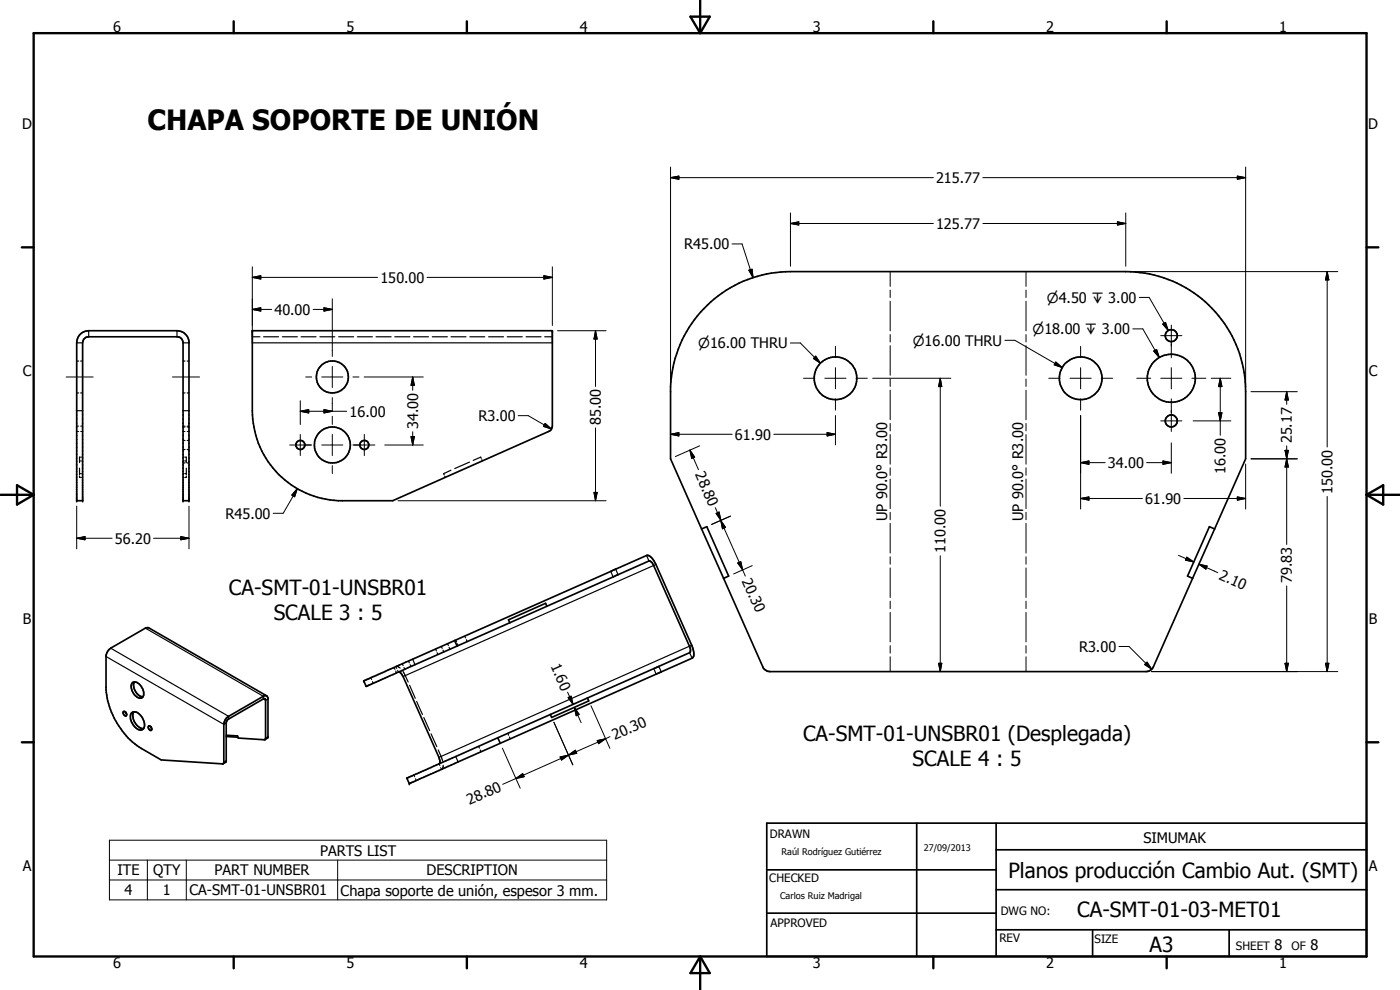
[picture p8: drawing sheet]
<svg xmlns="http://www.w3.org/2000/svg" width="420mm" height="297mm" viewBox="0 0 420 297" stroke-linecap="round" stroke-linejoin="round" font-family="sans-serif">
<g fill="none" stroke="#000" stroke-width=".51">
<path d="M75.7 99.2h90.1v28.6l-.6 1.4-47.4 21h-16.3a27.1 27.1 0 0 1-25.8-27zM23.9 100.5l1-.8 1.7-.5h26.5a3.7 3.7 0 0 1 3.6 3.2v47.8h-1.8v-47.3a1.79 1.79 0 0 0-1.8-1.9h-26.5a1.79 1.79 0 0 0-1.8 1.9v47.3h-1.8v-47.3l.3-1.3zM210.6 158.7l1.5-.7 6.6 14.8-1.5 .7M210.6 158.7l6.6 14.8M210.6 158.7l-9.4-21v-21.6a36.1 36.1 0 0 1 36-34.6h100.7a36 36 0 0 1 35.9 36v20.2l-9.3 21M364.5 158.7l-1.5-.7-6.6 14.8 1.5 .7M364.5 158.7l-6.6 14.8M217.2 173.5l11.9 26.9 1.3 1 113.5 .1a2.56 2.56 0 0 0 2.2-1.4l11.8-26.6M32.8 194.9l10.8-6.4 1.1-.1 35.4 20.4-.6-.1-.5 .2-10.4 6a3 3 0 0 0-1.4 2.4v11.6l-.3 .3-18.5-1.2-6-3.4a23.8 23.8 0 0 1-10.6-17.6v-10.4zM136.4 192.2l.8 1.6M164.1 181.9l-.4-.9-11.1 5 .4 .9M37 213.5a.73 .73 0 0 1 .8 .4 .73 .73 0 0 1-.1 .9 .98 .98 0 0 1-.7-1.3z"/>
<path d="M37.7 213.7l.3 .4M39.4 214a1.94 1.94 0 0 1 2.9 .8 2.95 2.95 0 0 1 .5 4.1 2.88 2.88 0 0 1-3.4-2.3l-.3-1.2 .1-1zM39.7 204.9a2.09 2.09 0 0 1 2.9 1.5 2.04 2.04 0 0 1-.2 3 3.2 3.2 0 0 1-2.7-4.5zM40.2 213.6a3.8 3.8 0 0 0 2.9 5M40.3 204.6a3.5 3.5 0 0 0 2.6 4.5M44.6 217.9a.73 .73 0 0 1 .8 .4 .73 .73 0 0 1-.2 .9l-.5-.5zM45.2 218.1l.3 .4M80.1 208.8l.3 .6v11.8l-.9 .7M119.7 201.6l75.1-33.3a1.74 1.74 0 0 1 1.4 1.4l10.8 24.5 .2 1.4-30.9 13.8M119.7 201.6l-9.8 4.4-.7-1.7 84.8-37.6a2.77 2.77 0 0 1 2.4 1.9l11.2 25a3.5 3.5 0 0 1 .1 3.9l-57.6 25.5M119.7 201.6l.6 .4 .7 1 10.7 24.2 .3 1.2-.2 .8M119.7 201.6l-.1 .1"/>
<path d="M176.3 209.4l.4 .9-11.1 5-.4-.9M176.3 209.4l-26.9 12M67.9 220.6l3.4 .2 .2 .6 8.1 .5 .1-12.1-.5-.2-11.1 6.6-.2 .6v11.6l-.9 .8M67.9 221l3.5 .2M149.4 221.4l-27.3 12.1 .7 1.6 27.3-12.1M149.4 221.4l.7 1.6M230.1 247h180v40h-180zM275.1 247v40M298.9 255h111.2M298.9 247v40M230.1 274h68.8M230.1 261h68.8"/>
<path d="M298.9 279h111.2M298.9 267h111.2M327.9 279v8M368.9 279v8"/>
<circle cx="99.7" cy="113.1" r="4.8"/>
<circle cx="250.8" cy="113.5" r="6.4"/>
<circle cx="324.3" cy="113.5" r="6.4"/>
<circle cx="351.5" cy="100.7" r="1.79"/>
<circle cx="351.5" cy="113.5" r="7.2"/>
<circle cx="90.2" cy="133.5" r="1.34"/>
<circle cx="99.8" cy="133.5" r="5.4"/>
<circle cx="109.3" cy="133.5" r="1.35"/>
<circle cx="351.5" cy="126.3" r="1.79"/>
</g>
<g fill="none" stroke="#000" stroke-width=".35">
<path d="M26.6 99.2v1.8M53.1 99.2v1.8M23 102.9h1.8M23 108.3h.6M23 117.9h.6M24.2 108.3h.6M24.2 117.9h.6M54.9 102.9h1.8M54.9 108.3h.6M54.9 117.9h.6M56.2 108.3h.5M56.2 117.9h.5"/>
<path d="M75.7 102.9h90.1M75.7 101h2.3M79.1 101h4.5M84.7 101h4.5M90.4 101h4.5M96 101h4.5M101.6 101h4.5M107.3 101h4.4M112.8 101h4.6M118.5 101h4.5M124.1 101h4.5M129.7 101h4.6"/>
<path d="M135.4 101h4.5M141 101h4.5M146.6 101h4.5M152.2 101h4.5M157.9 101h4.5M163.5 101h2.3M23 123.2h1.8M23.9 138.3h.3M24.2 137.2h-.3v1.6M24.5 137.2h.3M24.5 138.3h.3M54.9 137.2h.4"/>
<path d="M54.9 138.3h.4M54.9 123.2h1.8M54.9 132.2h.6M54.9 134.9h.6M54.9 128.1h.6M54.9 138.9h.6M55.6 137.2h.3v1.6M55.6 138.3h.3M56.2 132.2h.5M56.2 134.9h.5M56.2 128.1h.5M56.2 138.9h.5"/>
<path d="M140.9 138.6l-4.4 2M144.4 137.5l-.1-.3-2.3 .9M144.6 137.9l.2 .4M23.9 142.9v.4h.3M23.9 140.5v2M23.9 142.1h.3M24.5 143.3h.3M24.5 142.1h.3M54.9 143.3h.4M54.9 142.1h.4M55.6 142.1h.3M55.9 142.9v.4h-.3"/>
<path d="M55.9 140.5v2M133.5 142.9l.1 .4M135.3 141.1l-2.2 1 .2 .4M183.3 171.4l.7 1.7M184.8 170.8l.7 1.6M194 166.7l.8 1.6M196.8 169.3l-75.8 33.7M31.8 197l35.4 20.3 .7-.3M33.2 194.5l35.4 20.4v.8M43.6 188.5l35.4 20.4v.8l.7 .4 .7-.4M120.7 199.2l.3 .5M122.6 198.4l.2 .5"/>
<path d="M123.1 199.4l.2 .6M123.9 197.8l.6 1.6M130.7 194.7l.3 .6M131.2 195.8l.2 .6M132.4 194l.3 .5M133 195.1l.2 .5M134.3 193.2l.3 .5M134.8 194.2l.2 .6M136.8 192.1l.2 .5M137.3 193.2l.2 .5M139.5 190.9l.2 .5M140 191.9l.2 .6"/>
<path d="M197.7 199.9l.7 1.7M207 195.8l.7 1.7M207.6 193.6l-75.9 33.6M118.3 200.3l.2 .5M118.8 201.3l.2 .6M118.8 200l.4-.1 .9 .5M121 201.5l1.5 3.1M121.2 200.3l.3 .5M122.9 205.6l1.7 3.9M125 210.5l1.8 3.9M127.2 215.3l1.7 3.9M196.2 200.6l.7 1.7"/>
<path d="M67.9 228.3l-.7 .4M80.4 221l-.7 .4M129.4 220.2l1.7 3.8M131.5 225l1.3 3.3M133 229.6l-.1 .8-.4 .4M136.8 227l.7 1.6M143.6 223.9l.3 .6M144.1 225l.2 .6M152.4 220l.2 .6M152.9 221.1l.3 .6"/>
</g>
<g fill="none" stroke="#000" stroke-width=".3">
<path d="M201.2 53.3l2.5-.5v1zM201.2 53.3h78.9M201.2 50.1v65.8M295 53.3h78.8M371.3 52.8l2.5 .5-2.5 .5zM373.8 50.1v65.8M219.7 73.2h3l3.3 10.1M237.2 67.1l2.5-.6v1zM237.2 67.1h42.9M237.2 63.9v16M295 67.1h42.9M335.4 66.5l2.5 .6-2.5 .4z"/>
<path d="M337.9 63.9v16M75.7 83.2l2.6-.5v1zM75.7 92.8l2.6-.5v1zM75.7 83.2h37.6M75.7 80.1v21.2M75.7 92.8h5.8M94 92.8h5.7M97.2 92.3l2.5 .5-2.5 .5zM99.7 89.7v17.2M128.2 83.2h37.6M163.2 82.7l2.6 .5-2.6 .5zM165.8 80.1v17.6"/>
<path d="M167.3 99.2h14.6M178.7 99.2l.5 2.5h-.9zM178.7 99.2v16.8M224.7 81.1l1-.3 .3 2.5zM267.2 81.5v4.4M267.2 87v2.3M267.2 90.4v8.9M307.9 81.5v4.4M307.9 87v2.3M307.9 90.4v8.9M339.4 81.5h62.1M340 98.7h3l4.9 8.6"/>
<path d="M341.9 89.2h3l5.7 9.9M348.9 97.2l.9-.5 .8 2.4zM351.5 97.5v9.8M398.3 81.5l.5 2.5h-1zM398.3 81.5v52.6M19.8 113.1h8.2M51.8 113.1h8.1M91.8 113.1h1.7M96.6 113.1h6.3M99.7 109.9v6.4M99.7 119.3v4M105.9 113.1h1.8"/>
<path d="M109.3 113.1h17.7M123.9 113.1l.5 2.5h-1.1zM123.9 113.1v4M237.2 102.9h3l6 6.1M241.2 113.5h3.3M244.8 106.8l1.4 2.2-2.1-1.4zM247.6 113.5h6.3M250.7 103.9v3.4M250.7 110.3v6.4M250.7 119.7v3.4M256.9 113.5h3.4M261.9 113.5h23.5"/>
<path d="M267.2 100.4v2.2M267.2 103.7v8.9M267.2 113.7v2.3M267.2 117.1v8.8M282.2 113.5l.4 2.5h-.9zM282.2 113.5v38.4M301.6 102.1h3l14.2 8.2M307.9 100.4v2.2M307.9 103.7v8.9M307.9 113.7v2.3M307.9 117.1v8.8M314.7 113.5h3.5"/>
<path d="M316.9 108.6l1.9 1.7-2.4-.8zM321.1 113.5h6.4M324.3 103.9v3.4M324.3 110.3v6.4M324.3 119.7v3.4M330.5 113.5h3.4M341.2 113.5h4.1M346.2 105.3l.9-.4 .8 2.4zM348.3 113.5h6.4M348.3 100.7h6.4M351.5 110.3v6.4M351.5 119.7v9.8"/>
<path d="M357.7 113.5h4.2M363.5 113.5h5.9M366.2 113.5l.5 2.5h-1zM366.2 113.5v17.1M375.4 117.5h13.9M386.2 117.5l.5 2.5h-1.1zM386.2 117.5v3.8M23 129.5h.6M23 127.8h.6M24.2 129.5h.6M24.2 127.8h.6M54.9 129.5h.6"/>
<path d="M54.9 127.8h.6M56.2 129.5h.5M56.2 127.8h.5M86.9 133.5h6.6M90.1 123.4l2.6-.5v1zM90.1 120.2v7.2M90.1 130.3v6.4M90.1 123.4h13.9M96.6 133.5h6.3M97.2 122.9l2.5 .5-2.5 .5zM99.7 124.9v2.4M99.7 130.3v6.4"/>
<path d="M99.7 139.7v2.4M105.9 133.5h6.6M109.3 130.3v6.4M115.5 133.5h11.5M123.3 131h1.1l-.5 2.5zM123.9 129.5v4M155.5 124.7h3l7 4M163.6 127l1.9 1.7-2.4-.8zM178.7 128.4v21.8M201.2 130.3l2.5-.5v1zM201.2 130.3h18.5M207 135l1.5 2.2-.9 .3z"/>
<path d="M207 135l2.6 5.9M210 133.8l-7.3 3.2M232.2 130.3h18.5M248.2 129.8l2.5 .5-2.5 .5zM250.7 124.7v8.8M267.2 127v2.3M267.2 130.4v8.9M307.9 127v2.3M307.9 130.4v8.9M324.3 138.8l2.5-.5v1zM324.3 124.7v28M324.3 138.8h7.4"/>
<path d="M344.1 138.8h7.4M348.3 126.3h6.4M349 138.3l2.5 .5-2.5 .5zM351.5 132.9v9.1M358.1 126.3h11.3M365.7 123.8h1l-.5 2.5zM373.8 139.2v13.5M375.4 137.7h13.9M385.6 135.1h1.1l-.5 2.6zM386.2 137.7l.5 2.4h-1.1zM386.2 133.8v29.6M23 151.8v12.9"/>
<path d="M56.7 151.8v12.9M89.2 146.6l-.8 2.5-.8-.6zM89.2 146.6l-4.2 7.4h-3M119.5 150.2h62.4M178.3 147.7h.9l-.5 2.5zM214.7 152.3l1.7 3.8M214.9 154.1l.9-.5 .6 2.5zM216.3 156.2l1.5 2-1 .5zM216.3 156.2l6.6 14.8M219.2 154.9l-5.6 2.5 5.7-2.5M267.2 140.4v2.2M267.2 143.7v8.9"/>
<path d="M267.2 153.7v2.3M267.2 157.1v8.8M307.9 140.4v2.2M307.9 143.7v8.9M307.9 153.7v2.3M307.9 157.1v8.8M324.3 149.6l2.5-.5v1zM324.3 149.6h18.5M355.3 149.6h18.5M371.3 149.1l2.5 .5-2.5 .5zM398.3 148.9v52.6M23 161.5l2.5-.5v1z"/>
<path d="M23 161.5h10.6M46.1 161.5h10.6M54.3 161l2.4 .5-2.4 .5zM221.4 168.9l.9-.4 .6 2.5zM222.9 171l.8 1.8M225.8 169.7l-5.6 2.5M267.2 167v2.3M267.2 170.4v8.9M282.2 166.8v34.7M307.9 167v2.3M307.9 170.4v8.9M353.7 166.6l4.6 2"/>
<path d="M356.2 167.2l2.1 1.4-2.5-.5zM359.8 169.3l2.5 .5-.4 1zM359.8 169.3l5.7 2.5M386.2 175.8v25.7M267.2 180.4v2.2M267.2 183.7v8.9M267.2 193.7v2.3M267.2 197.1v4.4M281.7 199h.9l-.4 2.5zM307.9 180.4v2.2M307.9 183.7v8.9M307.9 193.7v2.3"/>
<path d="M307.9 197.1v4.4M335.8 194h3l6.8 6.8M343.5 199.4l.7-.7 1.4 2.1zM344.2 198.7l1.4 2.1-2.1-1.4zM385.6 199h1.1l-.5 2.5zM397.8 199h1l-.5 2.5zM111.3 203.4l.2 .5M111.7 204.5l.3 .5M118.8 200l.3 .6M119.3 201.1l.3 .6M166.2 216.7l5.7 12.8M170.3 207.7l1.7 3.7"/>
<path d="M170.5 209.3l.9-.4 .6 2.5zM172.4 212.3l1.4 2-.9 .5zM172.4 212.3l2 4.5M177.4 211.8l5.6 12.7M345.6 201.5h55.9M124.2 232.5l.2 .6M124.7 233.6l.2 .6M131.8 229.2l.2 .5M132.2 230.3l.3 .5M150.8 224.5l5.3 12M154.8 233.6l2.1-1.5 .4 .9zM154.8 233.6l-3.9 1.7"/>
<path d="M168.1 227.1l2.5-.5-2.1 1.4zM168.1 227.1l5-1.1-.4-.9-4.2 2.9zM170.6 226.6l2.1-1.5 .4 .9zM179.2 222.2l2.5-.5-2 1.4zM181.7 221.7l-26.9 11.9M183.1 221l-1.4 .7M32.8 252.1h149.3v17.9h-149.3zM32.8 258.1h149.3M44.2 258.1v11.9M55.9 258.1v11.9M101.3 258.1v11.9M32.8 264h149.3"/>
</g>
<g fill="#000">
<circle cx="23" cy="150.2" r=".25"/>
<circle cx="24.8" cy="150.2" r=".25"/>
<circle cx="54.9" cy="150.2" r=".25"/>
<circle cx="56.7" cy="150.2" r=".25"/>
<circle cx="109.2" cy="204.3" r=".25"/>
<circle cx="122.8" cy="235.1" r=".25"/>
</g>
<g fill="none" stroke="#000" stroke-width=".71">
<path d="M10.1 9.9h400v277.1h-400zM70.1 6.4v3.5M140.1 6.4v3.5M207.2 5h5.8l-2.9 4.9zM210.1 0v9.9M280.1 6.4v3.5M350.1 6.4v3.5M6.6 74.2h3.5M410.1 74.2h3.6M.1 148.5h10M5.1 145.6l5 2.9-5 2.9zM410.1 148.5h10"/>
<path d="M410.1 148.5l5-2.9v5.8zM6.6 222.7h3.5M410.1 222.7h3.6M70.1 287v3.5M140.1 287v3.5M210.1 287v10M210.1 287l2.9 5h-5.8zM280.1 287v3.5M350.1 287v3.5"/>
</g>
<g fill="#000">
<path d="M201.2 53.3l2.5-.5v1zM371.3 52.8l2.5 .5-2.5 .5zM237.2 67.1l2.5-.6v1zM335.4 66.5l2.5 .6-2.5 .4zM75.7 83.2l2.6-.5v1zM75.7 92.8l2.6-.5v1zM97.2 92.3l2.5 .5-2.5 .5zM163.2 82.7l2.6 .5-2.6 .5zM224.7 81.1l1-.3 .3 2.5zM348.9 97.2l.9-.5 .8 2.4zM398.3 81.5l.5 2.5h-1zM123.9 113.1l.5 2.5h-1.1z"/>
<path d="M178.7 99.2l.5 2.5h-.9zM244.8 106.8l1.4 2.2-2.1-1.4zM282.2 113.5l.4 2.5h-.9zM316.9 108.6l1.9 1.7-2.4-.8zM346.2 105.3l.9-.4 .8 2.4zM366.2 113.5l.5 2.5h-1zM90.1 123.4l2.6-.5v1zM97.2 122.9l2.5 .5-2.5 .5zM123.3 131h1.1l-.5 2.5zM163.6 127l1.9 1.7-2.4-.8zM201.2 130.3l2.5-.5v1zM207 135l1.5 2.2-.9 .3z"/>
<path d="M248.2 129.8l2.5 .5-2.5 .5zM324.3 138.8l2.5-.5v1zM349 138.3l2.5 .5-2.5 .5zM365.7 123.8h1l-.5 2.5zM385.6 135.1h1.1l-.5 2.6zM386.2 117.5l.5 2.5h-1.1zM89.2 146.6l-.8 2.5-.8-.6zM178.3 147.7h.9l-.5 2.5zM214.9 154.1l.9-.5 .6 2.5zM216.3 156.2l1.5 2-1 .5zM324.3 149.6l2.5-.5v1zM371.3 149.1l2.5 .5-2.5 .5z"/>
<path d="M386.2 137.7l.5 2.4h-1.1zM23 161.5l2.5-.5v1zM54.3 161l2.4 .5-2.4 .5zM221.4 168.9l.9-.4 .6 2.5zM356.2 167.2l2.1 1.4-2.5-.5zM359.8 169.3l2.5 .5-.4 1zM281.7 199h.9l-.4 2.5zM344.2 198.7l1.4 2.1-2.1-1.4zM385.6 199h1.1l-.5 2.5zM397.8 199h1l-.5 2.5zM170.5 209.3l.9-.4 .6 2.5zM172.4 212.3l1.4 2-.9 .5z"/>
<path d="M154.8 233.6l2.1-1.5 .4 .9zM168.1 227.1l2.5-.5-2.1 1.4zM170.6 226.6l2.1-1.5 .4 .9zM179.2 222.2l2.5-.5-2 1.4z"/>
</g>
<text font-size="8.4" x="44.2" y="38.9">CHAPA SOPORTE DE UNIÓN</text>
<g font-size="6.3">
<text x="68.7" y="178.5">CA-SMT-01-UNSBR01</text>
<text x="82.2" y="186.1">SCALE 3 : 5</text>
<text x="241" y="222.2">CA-SMT-01-UNSBR01 (Desplegada)</text>
<text x="273.9" y="229.8">SCALE 4 : 5</text>
<text x="302.6" y="263.3">Planos producción Cambio Aut. (SMT)</text>
<text x="323.3" y="275.1">CA-SMT-01-03-MET01</text>
<text x="345" y="285.6">A3</text>
</g>
<g font-size="4.4">
<text x="34" y="9.6">6</text>
<text x="104" y="9.6">5</text>
<text x="174" y="9.6">4</text>
<text x="244" y="9.6">3</text>
<text x="313.9" y="9.6">2</text>
<text x="383.9" y="9.6">1</text>
<text x="6.7" y="38.7">D</text>
<text x="410.6" y="38.7">D</text>
<text x="280.9" y="54.9">215.77</text>
<text x="280.9" y="68.7">125.77</text>
<text x="205.3" y="74.8">R45.00</text>
<text x="114.2" y="84.9">150.00</text>
<text x="82.4" y="94.4">40.00</text>
<text x="6.8" y="112.9">C</text>
<text x="410.8" y="112.9">C</text>
<text x="104.9" y="125">16.00</text>
<text x="125.5" y="128.8" transform="rotate(-90 125.5 128.8)">34.00</text>
<text x="143.6" y="126.4">R3.00</text>
<text x="180.3" y="127.6" transform="rotate(-90 180.3 127.6)">85.00</text>
<text x="220.5" y="131.9">61.90</text>
<text x="387.7" y="133" transform="rotate(-90 387.7 133)">25.17</text>
<text x="208.5" y="142.3" transform="rotate(66 208.5 142.3)">28.80</text>
<text x="332.5" y="140.5">34.00</text>
<text x="367.8" y="142.3" transform="rotate(-90 367.8 142.3)">16.00</text>
<text x="399.9" y="148.2" transform="rotate(-90 399.9 148.2)">150.00</text>
<text x="67.6" y="155.6">R45.00</text>
<text x="343.7" y="151.2">61.90</text>
<text x="266.3" y="156.4" transform="rotate(-90 266.3 156.4)">UP 90.0° R3.00</text>
<text x="307.1" y="156.4" transform="rotate(-90 307.1 156.4)">UP 90.0° R3.00</text>
<text x="34.5" y="163.1">56.20</text>
<text x="283.8" y="165.9" transform="rotate(-90 283.8 165.9)">110.00</text>
<text x="365.6" y="173.6" transform="rotate(24 365.6 173.6)">2.10</text>
<text x="222.5" y="174.2" transform="rotate(66 222.5 174.2)">20.30</text>
<text x="387.7" y="175" transform="rotate(-90 387.7 175)">79.83</text>
<text x="6.9" y="187.2">B</text>
<text x="410.8" y="187.2">B</text>
<text x="323.8" y="195.6">R3.00</text>
<text x="165.2" y="199.9" transform="rotate(66 165.2 199.9)">1.60</text>
<text x="184.5" y="222.2" transform="rotate(-24 184.5 222.2)">20.30</text>
<text x="140.9" y="241.5" transform="rotate(-24 140.9 241.5)">28.80</text>
<text x="96" y="256.7">PARTS LIST</text>
<text x="343.1" y="252.9">SIMUMAK</text>
<text x="6.8" y="261.5">A</text>
<text x="35.3" y="262.6">ITE</text>
<text x="46" y="262.7">QTY</text>
<text x="64.4" y="262.6">PART NUMBER</text>
<text x="128" y="262.7">DESCRIPTION</text>
<text x="410.8" y="261.5">A</text>
<text x="37.4" y="268.6">4</text>
<text x="48.9" y="268.6">1</text>
<text x="56.8" y="268.6">CA-SMT-01-UNSBR01</text>
<text x="102.2" y="268.8">Chapa soporte de unión, espesor 3 mm.</text>
<text x="382.5" y="285">8</text>
<text x="393.3" y="285">8</text>
<text x="34" y="290.6">6</text>
<text x="104" y="290.6">5</text>
<text x="174" y="290.6">4</text>
<text x="244" y="290.6">3</text>
<text x="313.9" y="290.6">2</text>
<text x="383.9" y="290.6">1</text>
</g>
<g font-size="4.2">
<text x="314.2" y="90.8">n4.50 x 3.00</text>
<text x="309.9" y="100.3">n18.00 x 3.00</text>
<text x="209.5" y="104.6">n16.00 THRU</text>
<text x="273.9" y="103.7">n16.00 THRU</text>
</g>
<g font-size="3.5">
<text x="231" y="251.5">DRAWN</text>
<text x="230.9" y="264.6">CHECKED</text>
<text x="300.3" y="274.5">DWG NO:</text>
<text x="231.3" y="278.3">APPROVED</text>
<text x="299.9" y="282.6">REV</text>
<text x="328.5" y="283.1">SIZE</text>
<text x="370.9" y="285">SHEET</text>
<text x="387.6" y="285">OF</text>
</g>
<g font-size="2.7">
<text x="234.5" y="256.6">Raúl Rodríguez Gutiérrez</text>
<text x="277.2" y="255.3">27/09/2013</text>
<text x="234.1" y="269.7">Carlos Ruiz Madrigal</text>
</g>
</svg>
